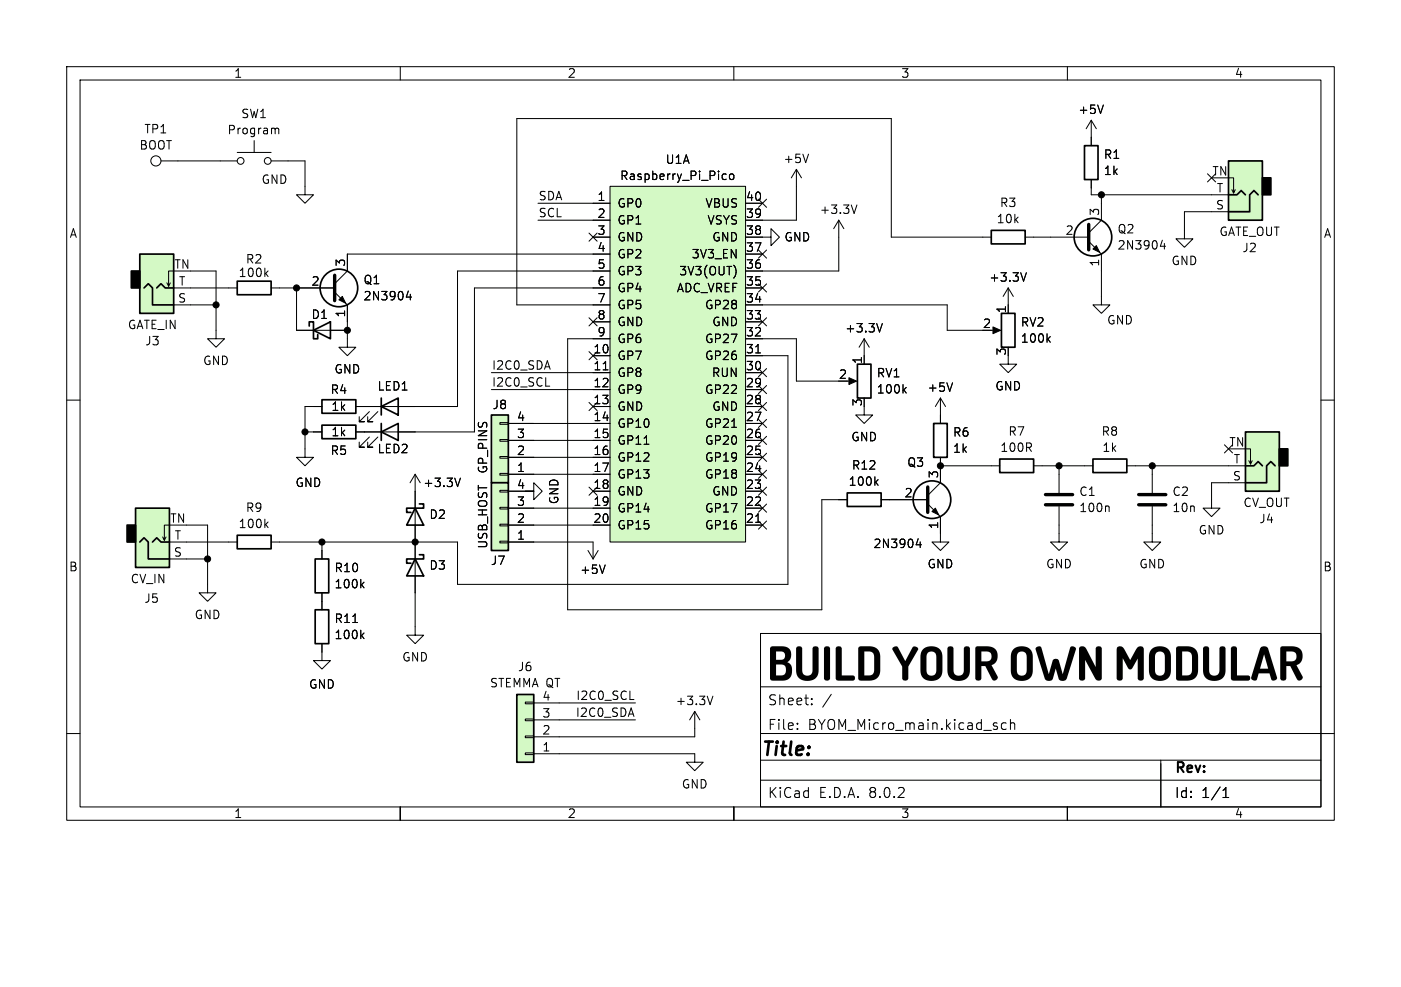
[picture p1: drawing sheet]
<svg xmlns="http://www.w3.org/2000/svg" width="210mm" height="148mm" viewBox="0 0 210 148" stroke-linecap="round" stroke-linejoin="round" font-family="sans-serif">
<g fill="none" stroke="#000" stroke-width=".15">
<path d="M10 10h190v113h-190zM12 12h186v109h-186zM60 10v2M110 10v2M160 10v2M10 60h2M141 59.7l-.8 1.3M141 59.7v3.8M141 59.7l.7 1.3M142.8 57.4l-.4 1.3M148.6 49.5h1M151.1 53.3v1.3h1.3l-1.3 1.3-1.2-1.3h1.2"/>
<path d="M151.1 45.7v1.3M157.1 50.8l.3 .5M157.4 50.5l-.5 .5M198 60h2M45.7 67.3v1.3h1.3l-1.3 1.3-1.3-1.3h1.3M141 68.6v1.3M148.6 69.9h1.3M154.9 69.9h1.3M114 95h84v26h-84zM141 80v1.3h1.2l-1.2 1.3-1.3-1.3h1.3M158.7 80v1.3h1.3l-1.3 1.3-1.2-1.3h1.2M10 110h2"/>
<path d="M114 110h86M114 117h84M114 114h84M114 103h84M119.5 109.2v.2M119.5 108.5v.1M121.7 105.5v.2M121.7 104.8v.1M124.6 104.1l-1.3 1.9M150.8 108.5l-.4-.1-.3 .3v.4l.1 .2h.6M151.5 108.5a.37 .37 0 0 1 .6 .1v.8M151.5 107.9v1.5"/>
<path d="M174 114v7v-6.5M183.3 119.6h.9M183.3 118.5l.4-.4 .1 1.5M60 121v2M110 121v2M160 121v2"/>
</g>
<g fill="#000">
<path d="M115.5 97l1.7-.1a1.29 1.29 0 0 1 1.4 .9 1.29 1.29 0 0 1-.6 1.5 1.5 1.5 0 0 1 .6 2l-.4 .5-.7 .3h-1.7l-.3-.1-.1-.2v-.5h1.7a.86 .86 0 0 0 .6-1.4l-.1-.1a1.95 1.95 0 0 0-1.3-.2v1.7h-.9v-2.4h1.7a.63 .63 0 0 0 .6-.6 .63 .63 0 0 0-.6-.6h-.8v1.2h-.9v-1.7zM128.8 97l1.5-.1a1.48 1.48 0 0 1 1.7 1.6v2a1.48 1.48 0 0 1-1.7 1.6l-1.5-.1-.2-.2v-.5h1a1.35 1.35 0 0 0 1.2-.2l.2-.5v-2.1a.7 .7 0 0 0-.7-.8h-.7v3.6h-1v-4.1zM138.3 97.4a1.83 1.83 0 0 1 2.9 .4l.1 .5v2.2a1.65 1.65 0 0 1-2.5 1.4 1.42 1.42 0 0 1-.8-1.4v-2h.9v2a.74 .74 0 0 0 .7 .8 .74 .74 0 0 0 .8-.8v-2a.74 .74 0 0 0-.8-.8 .74 .74 0 0 0-.7 .8h-.9l.1-.7zM146.3 97l1.6-.1a1.48 1.48 0 0 1 1.6 1.1 1.48 1.48 0 0 1-.9 1.7l1 1.8a.48 .48 0 0 1-.3 .5 .48 .48 0 0 1-.6-.2l-1-1.9h-.6v1.9a.5 .5 0 0 1-.4 .3 .5 .5 0 0 1-.5-.3v-2.6h.9a1.63 1.63 0 0 0 1.3-.2 .77 .77 0 0 0 .2-.8 .77 .77 0 0 0-.7-.5h-.8v1.5h-.9zM151.9 97.4a1.83 1.83 0 0 1 2.8 .4l.1 .5v2.2a1.65 1.65 0 0 1-2.5 1.4 1.42 1.42 0 0 1-.8-1.4v-2h.9v2a.74 .74 0 0 0 .8 .8 .74 .74 0 0 0 .7-.8v-2a.74 .74 0 0 0-.7-.8 .74 .74 0 0 0-.8 .8h-.9l.1-.7zM172.6 97.4a1.83 1.83 0 0 1 2.8 .4l.1 .5v2.2a1.65 1.65 0 0 1-2.5 1.4 1.42 1.42 0 0 1-.8-1.4v-2h.9v2a.74 .74 0 0 0 .8 .8 .74 .74 0 0 0 .7-.8v-2a.74 .74 0 0 0-.7-.8 .74 .74 0 0 0-.8 .8h-.9l.1-.7zM176.4 97l1.5-.1a1.48 1.48 0 0 1 1.7 1.6v2a1.48 1.48 0 0 1-1.7 1.6l-1.5-.1-.1-.2v-.5h.9a1.35 1.35 0 0 0 1.3-.2l.2-.5v-2.1a.71 .71 0 0 0-.8-.8h-.7v3.6h-.9v-4.1zM189 97l.5-.1 .5 .2 1.4 4.5a.5 .5 0 0 1-.3 .4 .5 .5 0 0 1-.5-.1l-.3-.9h-1.6l-.3 .9a.51 .51 0 0 1-.5 .1 .51 .51 0 0 1-.4-.4l.5-1.3h2.1l-.6-2.2-.6 2.2h-.9l.9-3.1zM192 97l1.6-.1a1.48 1.48 0 0 1 1.6 1.1 1.48 1.48 0 0 1-.9 1.7l1 1.8a.48 .48 0 0 1-.3 .5 .48 .48 0 0 1-.6-.2l-1-1.9h-.6v1.9a.5 .5 0 0 1-.4 .3 .5 .5 0 0 1-.5-.3v-2.6h.9a1.63 1.63 0 0 0 1.3-.2 .77 .77 0 0 0 .2-.8 .77 .77 0 0 0-.7-.5h-.8v1.5h-.9zM119.5 97h.5l.2 .2v3.3a.77 .77 0 0 0 .8 .8 .77 .77 0 0 0 .8-.8v-3.3a.51 .51 0 0 1 .5-.3 .51 .51 0 0 1 .4 .3v3.3a1.69 1.69 0 0 1-2.5 1.4 1.42 1.42 0 0 1-.9-1.4v-3.3zM123.6 97l.3-.1a.44 .44 0 0 1 .5 .3v4.6a.51 .51 0 0 1-.4 .3 .51 .51 0 0 1-.5-.3v-4.6zM125.4 97l.2-.1a.44 .44 0 0 1 .6 .3v4.1h1.7a.42 .42 0 0 1 .3 .4 .42 .42 0 0 1-.3 .4h-2.2l-.3-.1-.1-.2v-4.6z"/>
<path d="M133.8 97.1l.5-.2 .2 .1 1.2 2.1 1.1-2a.5 .5 0 0 1 .5-.1 .5 .5 0 0 1 .3 .4l-1.4 2.5v1.9a.51 .51 0 0 1-.5 .3 .51 .51 0 0 1-.5-.3v-1.9l-1.4-2.5zM142.1 97h.6l.2 .2v3.3a.77 .77 0 0 0 .8 .8 .77 .77 0 0 0 .8-.8v-3.3a.51 .51 0 0 1 .4-.3 .51 .51 0 0 1 .5 .3v3.3a1.69 1.69 0 0 1-2.6 1.4 1.42 1.42 0 0 1-.8-1.4v-3.3zM155.3 97.1l.2-.1a.43 .43 0 0 1 .6 .1l1.1 4 .6-2.1a.57 .57 0 0 1 .9 0l.6 2.1 1.1-4a.49 .49 0 0 1 .5-.2 .49 .49 0 0 1 .4 .5l-1.4 4.4a.75 .75 0 0 1-1.2 0l-.4-1.6-.5 1.6a.76 .76 0 0 1-1.2 0l-1.4-4.4zM161.9 97a.69 .69 0 0 1 1 .4l1.3 2.6v-2.8a.51 .51 0 0 1 .5-.3 .51 .51 0 0 1 .5 .3v4.6a.56 .56 0 0 1-1 0l-1.5-2.8v2.8a.51 .51 0 0 1-.5 .3 .51 .51 0 0 1-.5-.3v-4.6zM167.5 97a.69 .69 0 0 1 1.1 .4l.8 1.6 .9-1.6a.6 .6 0 0 1 .6-.5 .6 .6 0 0 1 .6 .5v4.4a.51 .51 0 0 1-.5 .3 .51 .51 0 0 1-.5-.3v-3l-.8 1.4a.35 .35 0 0 1-.6 0l-.8-1.5v3.1a.51 .51 0 0 1-.5 .3 .51 .51 0 0 1-.4-.3v-4.4zM180.5 97h.5l.2 .2v3.3a.77 .77 0 0 0 .8 .8 .77 .77 0 0 0 .8-.8v-3.3a.51 .51 0 0 1 .4-.3 .51 .51 0 0 1 .5 .3v3.3a1.69 1.69 0 0 1-2.5 1.4 1.42 1.42 0 0 1-.9-1.4v-3.3zM184.6 97l.3-.1a.44 .44 0 0 1 .5 .3v4.1h1.7a.42 .42 0 0 1 .3 .4 .42 .42 0 0 1-.3 .4h-2.2l-.3-.1-.1-.2v-4.6z"/>
</g>
<path d="M150.1 47h2v5.1h-2zM140 63.5h2v5.1h-2zM149.9 68.8h5v2.1h-5z" fill="none" stroke="#000" stroke-width=".25"/>
<path d="M148.8 49l1.2 .5-1.2 .5z" fill="#000" stroke="#000" stroke-width=".15"/>
<path d="M20.3 76.2h5.1v8.9h-5.1z" fill="#d4f9c5"/>
<path d="M19 78.7h1.3v2.6h-1.3z" fill="#000" stroke="#000" stroke-width=".25"/>
<g fill="none" stroke="#000" stroke-width=".15">
<path d="M41.2 19.4l.2-.2 .3 .1 .1 .8M163.6 18v3.8M163.6 18l-.8 1.3M163.6 18l.7 1.3M165.4 15.8l-.4 1.2M24.1 24.1h2.6M33 24.1h2.6M35.6 22.9h5M38.1 21.1v1.8M40.6 24.1h2.6M45.7 27.9v1.3h1.3l-1.3 1.3-1.3-1.3h1.3M52.1 38.1v2.5l-1.9 1.9"/>
<path d="M157.5 35.6h5.7M163.2 36.2l1.9 1.9v2.5M163.6 26.9v1.3M165.1 30.5v2.5l-1.9 1.9M174.2 36l-.3 .9h.8M174.5 36.5v.9M34.3 43.2h1.3M39.8 41l.4 .5M40.2 40.6l-.5 .5M40.6 43.2h1.3M44.4 43.2h5.8M50.2 43.8l1.9 1.9v2.6"/>
<path d="M61.2 43.6l-.3 .9h.8M61.5 44.1v.9M25.4 78.7h-.8v2.3l-.2-.5M39.8 78.6l.4 .5M40.2 78.3l-.5 .5M158.7 71.1v2.8M158.7 75.9v2.8M162.6 69.9h1.2M166.1 75.9l.2 .2v.6M168.9 69.9h1.3M172.7 71.1v2.8M172.7 75.9v2.8"/>
<path d="M181.6 74.9v1.3h-1.3l1.3 1.3 1.3-1.3h-1.3M24.9 80.5l-.3 .5M25.4 83.8h2.5M25.4 81.3h2.5M31.1 87.6v1.3h-1.3l1.3 1.3 1.3-1.3h-1.3M34.3 81.3h1.3M40.6 81.3h1.3M88.1 82.6l.8 1.2M88.9 81.3v2.5M89.7 82.6l-.8 1.2M90.7 84.7l-.4 1.3M172.7 80v1.3h1.3l-1.3 1.3-1.3-1.3h1.3"/>
<path d="M104.1 113v1.3h1.3l-1.3 1.3-1.2-1.3h1.2"/>
<circle cx="23.4" cy="24.1" r=".76"/>
<circle cx="36.1" cy="24.1" r=".51"/>
<circle cx="40.1" cy="24.1" r=".51"/>
</g>
<g fill="none" stroke="#000" stroke-width=".25">
<path d="M162.6 21.8h2v5.1h-2zM35.6 42.2h5v2h-5zM20.3 76.2h5.1v8.9h-5.1zM163.8 68.8h5.1v2.1h-5.1zM21 81.3l.6-.7 .6 .7v2.5h3.2M22.9 81.3l.6-.7 .6 .7h1.3M35.6 80.3h5v2h-5z"/>
<circle cx="163.8" cy="35.6" r="2.82"/>
<circle cx="50.8" cy="43.2" r="2.82"/>
</g>
<path d="M163.2 33.7v3.8M50.2 41.3v3.8M156.7 75.7h4.1M156.7 74.2h4.1M170.7 75.7h4.1M170.7 74.2h4.1" fill="none" stroke="#000" stroke-width=".51"/>
<path d="M163.8 37.3l.5-.5 .5 1zM50.8 45l.5-.5 .5 1z" fill="#000" stroke="#000" stroke-width=".15"/>
<path d="M73.7 62.2h2.5v10.2h-2.5z" fill="#d4f9c5"/>
<path d="M74.9 63.4h1.3v.2h-1.3zM74.9 65.9h1.3v.3h-1.3zM74.9 68.5h1.3v.2h-1.3zM74.9 71h1.3v.2h-1.3zM76.2 71.1h3.8M76.2 68.6h3.8M76.2 66h3.8M76.2 63.5h3.8" fill="none" stroke="#000" stroke-width=".15"/>
<path d="M73.7 62.2h2.5v10.2h-2.5z" fill="none" stroke="#000" stroke-width=".25"/>
<path d="M186.7 64.8h5.1v8.9h-5.1z" fill="#d4f9c5"/>
<path d="M191.8 67.3h1.2v2.6h-1.2z" fill="#000" stroke="#000" stroke-width=".25"/>
<path d="M184.1 72.4h2.6M184.1 69.9h2.6M186.7 67.3h.8v2.3l.2-.5M187.2 69.1l.3 .5" fill="none" stroke="#000" stroke-width=".15"/>
<path d="M186.7 64.8h5.1v8.9h-5.1zM186.7 69.9h1.3l.6-.7 .6 .7M191.1 69.9l-.6-.7-.6 .7v2.5h-3.2" fill="none" stroke="#000" stroke-width=".25"/>
<path d="M21 38.1h5v8.9h-5z" fill="#d4f9c5"/>
<path d="M19.7 40.6h1.3v2.6h-1.3z" fill="#000" stroke="#000" stroke-width=".25"/>
<path d="M177.5 34.5v1.3h-1.2l1.2 1.3 1.3-1.3h-1.3M25.5 42.4l-.2 .5M26 40.6h-.7v2.3l-.3-.5M26 45.7h2.6M26 43.2h2.6M62.2 94v1.3h1.3l-1.3 1.2-1.2-1.2h1.2M62.2 81.3v7.6M104.1 106.7l-.7 1.3M104.1 106.7v2.5M104.1 106.7l.8 1.3M106.9 104.4l-.5 1.3" fill="none" stroke="#000" stroke-width=".15"/>
<path d="M21 38.1h5v8.9h-5zM21.6 43.2l.6-.7 .7 .7v2.5h3.1M23.5 43.2l.6-.7 .7 .7h1.2M62.2 83.8l1.3 2.6h-2.5zM62.9 83.2h.6v.6h-2.5v.7h.6" fill="none" stroke="#000" stroke-width=".25"/>
<path d="M184.1 24.1h5.1v8.9h-5.1z" fill="#d4f9c5"/>
<path d="M189.2 26.7h1.3v2.5h-1.3z" fill="#000" stroke="#000" stroke-width=".25"/>
<path d="M181.6 31.8h2.5M181.6 29.2h2.5M184.1 26.7h.8v2.3l.3-.6M184.7 28.4l.2 .6M32.4 49.5v1.3h-1.3l1.3 1.3 1.3-1.3h-1.3M151.1 43.2l-.7 1.3M151.1 43.2v2.5M151.1 43.2l.8 1.3M153.9 40.9l-.5 1.3M165.1 44.5v1.2h1.3l-1.3 1.3-1.3-1.3h1.3" fill="none" stroke="#000" stroke-width=".15"/>
<path d="M184.1 24.1h5.1v8.9h-5.1zM184.1 29.2h1.3l.7-.6 .6 .6M188.6 29.2l-.6-.6-.7 .6v2.6h-3.2" fill="none" stroke="#000" stroke-width=".25"/>
<path d="M73.7 72.4h2.5v10.2h-2.5z" fill="#d4f9c5"/>
<path d="M147.3 35.6h1.3M153.7 35.6h1.2M74.9 73.5h1.3v.3h-1.3zM74.9 76.1h1.3v.2h-1.3zM74.9 78.6h1.3v.3h-1.3zM76.2 78.7h3.8M76.2 76.2h3.8M76.2 73.7h3.8M74.9 81.2h1.3v.2h-1.3zM76.2 81.3h3.8" fill="none" stroke="#000" stroke-width=".15"/>
<path d="M148.6 34.5h5.1v2.1h-5.1zM73.7 72.4h2.5v10.2h-2.5z" fill="none" stroke="#000" stroke-width=".25"/>
<path d="M77.5 104.1h2.5v10.2h-2.5z" fill="#d4f9c5"/>
<g fill="none" stroke="#000" stroke-width=".15">
<path d="M48.3 96.5v2.6h1.2l-1.2 1.2-1.3-1.2h1.3M48.3 82.6v1.2M48.3 88.9v2.5M52.9 93.3h.7M54.2 95.3l.4 .5M54.2 87.7l.4 .5M54.6 94.9l-.5 .5M54.6 87.3l-.5 .5M78.7 105.3h1.3v.2h-1.3zM78.7 107.8h1.3v.3h-1.3zM78.7 110.4h1.3v.2h-1.3zM78.7 112.9h1.3v.3h-1.3z"/>
<path d="M80 113h3.8M80 110.5h3.8M80 108h3.8M80 105.4h3.8"/>
</g>
<path d="M47.2 91.4h2.1v5.1h-2.1zM47.2 83.8h2.1v5.1h-2.1zM77.5 104.1h2.5v10.2h-2.5z" fill="none" stroke="#000" stroke-width=".25"/>
<path d="M91.4 27.9h20.4v53.4h-20.4z" fill="#d4f9c5"/>
<g fill="none" stroke="#000" stroke-width=".15">
<path d="M165.4 15.8l-.4 1.2M26.7 24.1h6.3M43.2 24.1h2.5v3.8M80.6 30.5h10.8M80.6 33h10.8M88.3 35l1.2 1.2M88.9 35.6h2.5M89.5 35l-1.2 1.2M91.4 27.9h20.4v53.4h-20.4zM91.4 38.1h-39.3v2.5M108.5 26.1h.4M108.9 26.9h-.4"/>
<path d="M109.5 26.1h.3l.2 .2v.4l-.2 .2h-.3l-.2-.2v-.4zM111.8 35.6h3.8v-1.3l1.2 1.3-1.2 1.2v-1.2M111.8 30.5h2.5M111.8 38.1h2.5M113.7 37.5l1.2 1.2M113.7 29.9l1.2 1.2M114.9 37.5l-1.2 1.2M114.9 29.9l-1.2 1.2M119.4 25.4v7.6h-7.6M119.4 25.4l-.8 1.3M119.4 25.4l.7 1.3M121.2 23.1l-.4 1.3"/>
<path d="M125.7 33v7.6h-13.9M125.7 33l-.7 1.3M125.7 33l.8 1.3M128.5 30.7l-.5 1.3M147.3 35.6h-13.7v-17.8h-56.1v27.9h13.9M154.9 35.6h2.6M163.6 20.6v1.2M163.6 26.9v2.3h18M165.1 29.2v1.3M181 26.1l1.2 1.2M181.6 31.8h-4.1v2.7M182.2 26.1l-1.2 1.2"/>
<path d="M28.6 45.7h3.8M28.6 43.2h5.7M28.6 40.6h3.8v8.9M41.9 43.2h8.3M44.4 43.2v6.3h7.7M52.1 45.7v6.4h1.2l-1.2 1.2-1.3-1.2h1.3M61.2 43.6l-.3 .9h.8M61.5 44.1v.9M73.7 55.9h17.7M73.7 58.4h17.7M81.8 57.9h.6M88.3 52.7l1.2 1.2"/>
<path d="M88.3 47.7l1.2 1.2M88.9 53.3h2.5M88.9 48.3h2.5M89.5 52.7l-1.2 1.2M89.5 47.7l-1.2 1.2M90.4 55.5h.7M91.4 40.6h-22.8v20.4h-15.3M91.4 50.8h-6.3v40.6h38.1v-16.5h3.8M91.4 43.2h-20.3v21.6h-17.8M110.2 40.1l.1 .5-.1 .7M111.8 53.3h6.3v34.3h-49.5v-6.3h-26.7M111.8 55.9h2.5"/>
<path d="M111.8 58.4h2.5M111.8 50.8h7.6v6.4h6.3M111.8 48.3h2.5M111.8 45.7h30.2v3.8h5.3M111.8 43.2h2.5M113.3 52.9h.7M113.7 42.6l1.2 1.2M113.7 47.7l1.2 1.2M113.7 57.8l1.2 1.2M113.7 55.3l1.2 1.2M114.9 42.6l-1.2 1.2M114.9 47.7l-1.2 1.2"/>
<path d="M114.9 57.8l-1.2 1.2M114.9 55.3l-1.2 1.2M127 57.2h1M129.5 50.8v3.8M129.5 50.8l-.7 1.3M129.5 50.8l.8 1.3M132.3 48.5l-.5 1.3M135.5 58.5l.3 .4M135.8 58.1l-.4 .5M142.8 57.4l-.4 1.3M151.1 45.7v1.3M153.9 40.9l-.5 1.3"/>
<path d="M157.1 50.8l.3 .5M157.4 50.5l-.5 .5M165.1 40.6v3.9M27.9 78.7h3.2v8.9M45.7 64.8h2.6M48.3 61h-2.6v6.3M55.4 61.7l-1.6 1.5h.8h-.8v-.7M55.4 65.5l-1.6 1.6h.8h-.8v-.8M56.6 61.7l-1.5 1.5h.8h-.8v-.7M56.6 65.5l-1.5 1.6h.8h-.8v-.8M62.2 71.1l-.7 1.3M62.2 71.1v12.7"/>
<path d="M62.2 71.1l.8 1.3M69 71.7l-.4 1.3M76.2 73.7h3.8v1.2l1.3-1.2-1.3-1.3v1.3h-1.3M76.2 63.5h15.2M76.2 66h15.2M76.2 68.6h15.2M76.2 71.1h15.2M76.2 76.2h15.2M76.2 78.7h15.2M88.3 73.1l1.2 1.2M88.3 60.4l1.2 1.2M88.9 61h2.5"/>
<path d="M88.9 73.7h2.5M89.5 73.1l-1.2 1.2M89.5 60.4l-1.2 1.2M96.5 66.6h.8M109.7 64.1h.7M111.8 61h2.5M111.8 63.5h2.5M111.8 66h2.5M111.8 68.6h2.5M111.8 71.1h2.5M111.8 73.7h2.5M111.8 76.2h2.5"/>
<path d="M111.8 78.7h2.5M113.3 78.3h.7M113.7 68l1.2 1.2M113.7 75.6l1.2 1.2M113.7 73.1l1.2 1.2M113.7 70.5l1.2 1.2M113.7 62.9l1.2 1.2M113.7 65.4l1.2 1.2M113.7 60.4l1.2 1.2M113.7 78.1l1.2 1.2M114.9 68l-1.2 1.2M114.9 75.6l-1.2 1.2"/>
<path d="M114.9 73.1l-1.2 1.2M114.9 70.5l-1.2 1.2M114.9 62.9l-1.2 1.2M114.9 65.4l-1.2 1.2M114.9 60.4l-1.2 1.2M114.9 78.1l-1.2 1.2M129.5 61v1.2h1.3l-1.3 1.3-1.2-1.3h1.2M131.3 72.3l.3 .5M131.6 71.9l-.5 .5M132.1 74.9h7M139.1 75.6l1.9 1.9v2.5M141 68.6v3.8l-1.9 1.9"/>
<path d="M141 62.2v1.3M141 69.9h7.6M156.2 69.9h6.4M158.7 69.9v1.2M158.7 78.7v1.3M170.2 69.9h13.9M172.7 69.9v1.2M172.7 78.7v1.3M183.5 66.7l1.3 1.2M184.1 72.4h-2.5v2.5M184.8 66.7l-1.3 1.2M27.9 81.3h6.4"/>
<path d="M27.9 83.8h3.2M48.3 81.3v2.5M48.3 88.9v2.5M48.3 96.5v1.3M52.9 93.3h.7M54.2 95.3l.4 .5M54.2 87.7l.4 .5M54.6 94.9l-.5 .5M54.6 87.3l-.5 .5M62.2 86.4v7.6M76.2 81.3h12.7M90.7 84.7l-.4 1.3"/>
<path d="M137.6 80.8l-.3 .9h.8M137.9 81.3v.8M83.8 108h11.4M83.8 105.4h11.4M83.8 113h20.3M94.4 104.9h.6M104.1 109.2v1.3h-20.3"/>
</g>
<g fill="none" stroke="#000" stroke-width=".25">
<path d="M46.4 48.9v-.6h.6v2.5h.6v-.6M47 49.5l2.5-1.2v2.5zM48.3 59.9h5v2.1h-5zM57.1 59.7v2.5M128.5 54.6h2.1v5.1h-2.1zM48.3 63.8h5v2h-5zM57.1 61l2.6-1.3v2.5zM57.1 64.8l2.6-1.3v2.5zM57.1 63.5v2.5M62.2 76.2l1.3 2.5h-2.5zM62.9 75.6h.6v.6h-2.5v.6h.6M127 73.9h5.1v2h-5.1z"/>
<circle cx="139.7" cy="74.9" r="2.82"/>
</g>
<path d="M139.1 73v3.8" fill="none" stroke="#000" stroke-width=".51"/>
<g fill="#000" stroke="#000" stroke-width=".15">
<path d="M127.3 56.6l1.1 .6-1.1 .5zM139.7 76.7l.5-.5 .5 1z"/>
<circle cx="165.1" cy="29.2" r=".46"/>
<circle cx="32.4" cy="45.7" r=".46"/>
<circle cx="44.4" cy="43.2" r=".46"/>
<circle cx="52.1" cy="49.5" r=".46"/>
<circle cx="45.7" cy="64.8" r=".46"/>
<circle cx="141" cy="69.9" r=".46"/>
<circle cx="158.7" cy="69.9" r=".46"/>
<circle cx="172.7" cy="69.9" r=".46"/>
<circle cx="31.1" cy="83.8" r=".46"/>
<circle cx="48.3" cy="81.3" r=".46"/>
<circle cx="62.2" cy="81.3" r=".46"/>
</g>
<text font-size="2.8" x="114" y="113.9">Title:</text>
<g font-size="2.1">
<text x="115" y="106">Sheet:</text>
<text x="115" y="109.7">File:</text>
<text x="121.1" y="109.7">BYOM_Micro_main.kicad_sch</text>
<text x="115" y="119.9">KiCad</text>
<text x="122.7" y="119.9">E.D.A.</text>
<text x="130.3" y="119.9">8.0.2</text>
<text x="176" y="116.3">Rev:</text>
<text x="176" y="119.9">Id:</text>
<text x="180.1" y="119.9">1/1</text>
</g>
<g font-size="1.8">
<text x="35" y="11.9">1</text>
<text x="85" y="11.9">2</text>
<text x="135" y="11.9">3</text>
<text x="185" y="11.9">4</text>
<text x="36.1" y="17.9">SW1</text>
<text x="161.5" y="17.3">+5V</text>
<text x="20.8" y="22.6">BOOT</text>
<text x="21.5" y="20.2">TP1</text>
<text x="34" y="20.4">Program</text>
<text x="39.1" y="27.8">GND</text>
<text x="92.9" y="27.2">Raspberry_Pi_Pico</text>
<text x="99.7" y="24.8">U1A</text>
<text x="117.3" y="24.7">+5V</text>
<text x="165.4" y="24">R1</text>
<text x="165.4" y="26.5">1k</text>
<text x="181.6" y="26.4">TN</text>
<text x="182.3" y="29">T</text>
<text x="10.3" y="35.9">A</text>
<text x="80.6" y="32.7">SCL</text>
<text x="80.6" y="30.1">SDA</text>
<text x="89.5" y="30.2">1</text>
<text x="89.5" y="32.8">2</text>
<text x="89.5" y="35.3">3</text>
<text x="92.5" y="31.3">GP0</text>
<text x="92.5" y="33.9">GP1</text>
<text x="105.6" y="31.3">VBUS</text>
<text x="105.9" y="33.9">VSYS</text>
<text x="111.7" y="35.3">38</text>
<text x="111.7" y="32.8">39</text>
<text x="111.7" y="30.2">40</text>
<text x="122.8" y="32.3">+3.3V</text>
<text x="149.3" y="33.7">10k</text>
<text x="149.8" y="31.3">R3</text>
<text x="159.6" y="35.3">2</text>
<text x="164.8" y="32.5" transform="rotate(-90 164.8 32.5)">3</text>
<text x="167.4" y="35.2">Q2</text>
<text x="182.2" y="31.5">S</text>
<text x="182.7" y="35.6">GATE_OUT</text>
<text x="198.4" y="35.9">A</text>
<text x="26.1" y="40.4">TN</text>
<text x="35.7" y="41.8">100k</text>
<text x="36.8" y="39.7">R2</text>
<text x="51.8" y="40.1" transform="rotate(-90 51.8 40.1)">3</text>
<text x="89.5" y="37.8">4</text>
<text x="89.5" y="40.4">5</text>
<text x="92.5" y="36.4">GND</text>
<text x="92.5" y="39">GP2</text>
<text x="92.5" y="41.5">GP3</text>
<text x="101.7" y="41.5">3V3(OUT)</text>
<text x="103.6" y="39">3V3_EN</text>
<text x="106.7" y="36.4">GND</text>
<text x="111.7" y="40.4">36</text>
<text x="111.7" y="37.8">37</text>
<text x="117.5" y="36.4">GND</text>
<text x="164.8" y="40.1" transform="rotate(-90 164.8 40.1)">1</text>
<text x="167.4" y="37.6">2N3904</text>
<text x="175.5" y="40">GND</text>
<text x="186.1" y="38">J2</text>
<text x="26.6" y="45.5">S</text>
<text x="26.7" y="42.9">T</text>
<text x="46.6" y="42.9">2</text>
<text x="51.8" y="47.7" transform="rotate(-90 51.8 47.7)">1</text>
<text x="54.4" y="42.8">Q1</text>
<text x="54.4" y="45.3">2N3904</text>
<text x="89.5" y="42.9">6</text>
<text x="89.5" y="45.5">7</text>
<text x="92.5" y="44">GP4</text>
<text x="92.5" y="46.6">GP5</text>
<text x="101.3" y="44">ADC_VREF</text>
<text x="105.6" y="46.6">GP28</text>
<text x="111.7" y="45.5">34</text>
<text x="111.7" y="42.9">35</text>
<text x="148.2" y="42.5">+3.3V</text>
<text x="150.9" y="47.1" transform="rotate(-90 150.9 47.1)">1</text>
<text x="19.1" y="49.6">GATE_IN</text>
<text x="21.7" y="52">J3</text>
<text x="46.6" y="48">D1</text>
<text x="88.9" y="53.1">10</text>
<text x="89.5" y="48">8</text>
<text x="89.5" y="50.5">9</text>
<text x="92.5" y="49.1">GND</text>
<text x="92.5" y="51.7">GP6</text>
<text x="105.6" y="51.7">GP27</text>
<text x="106.7" y="49.1">GND</text>
<text x="111.7" y="53.1">31</text>
<text x="111.7" y="50.5">32</text>
<text x="111.7" y="48">33</text>
<text x="126.6" y="50.1">+3.3V</text>
<text x="147.2" y="49.3">2</text>
<text x="150.9" y="53.4" transform="rotate(-90 150.9 53.4)">3</text>
<text x="152.9" y="49.2">RV2</text>
<text x="152.9" y="51.6">100k</text>
<text x="165.9" y="48.9">GND</text>
<text x="30.3" y="55">GND</text>
<text x="49.5" y="59.3">R4</text>
<text x="50" y="56.2">GND</text>
<text x="56.5" y="58.8">LED1</text>
<text x="73.7" y="58.1">I2C0_SCL</text>
<text x="73.7" y="55.5">I2C0_SDA</text>
<text x="88.9" y="55.6">11</text>
<text x="88.9" y="58.2">12</text>
<text x="92.5" y="54.2">GP7</text>
<text x="92.5" y="56.7">GP8</text>
<text x="92.5" y="59.3">GP9</text>
<text x="105.6" y="59.3">GP22</text>
<text x="105.6" y="54.2">GP26</text>
<text x="106.6" y="56.7">RUN</text>
<text x="111.7" y="58.2">29</text>
<text x="111.7" y="55.6">30</text>
<text x="125.7" y="56.9">2</text>
<text x="129.3" y="54.7" transform="rotate(-90 129.3 54.7)">1</text>
<text x="131.3" y="56.8">RV1</text>
<text x="131.3" y="59.2">100k</text>
<text x="138.9" y="59">+5V</text>
<text x="149.1" y="58.8">GND</text>
<text x="49.6" y="61.8">1k</text>
<text x="49.6" y="65.6">1k</text>
<text x="73.7" y="61.6">J8</text>
<text x="77.4" y="65.8">3</text>
<text x="77.4" y="63.2">4</text>
<text x="88.9" y="60.7">13</text>
<text x="88.9" y="63.2">14</text>
<text x="88.9" y="65.8">15</text>
<text x="92.5" y="61.8">GND</text>
<text x="92.5" y="64.4">GP10</text>
<text x="105.6" y="64.4">GP21</text>
<text x="106.7" y="61.8">GND</text>
<text x="111.7" y="65.8">26</text>
<text x="111.7" y="63.2">27</text>
<text x="111.7" y="60.7">28</text>
<text x="129.3" y="61" transform="rotate(-90 129.3 61)">3</text>
<text x="142.8" y="65.7">R6</text>
<text x="151.1" y="65.6">R7</text>
<text x="165" y="65.6">R8</text>
<text x="49.5" y="68.4">R5</text>
<text x="56.5" y="68.2">LED2</text>
<text x="73.3" y="71.1" transform="rotate(-90 73.3 71.1)">GP_PINS</text>
<text x="77.4" y="70.9">1</text>
<text x="77.4" y="68.3">2</text>
<text x="88.9" y="68.3">16</text>
<text x="88.9" y="70.9">17</text>
<text x="92.5" y="66.9">GP11</text>
<text x="92.5" y="69.4">GP12</text>
<text x="92.5" y="72">GP13</text>
<text x="105.6" y="72">GP18</text>
<text x="105.6" y="69.4">GP19</text>
<text x="105.6" y="66.9">GP20</text>
<text x="111.7" y="70.9">24</text>
<text x="111.7" y="68.3">25</text>
<text x="127.5" y="66.4">GND</text>
<text x="127.6" y="70.6">R12</text>
<text x="135.9" y="70.2">Q3</text>
<text x="140.7" y="71.8" transform="rotate(-90 140.7 71.8)">3</text>
<text x="142.8" y="68.1">1k</text>
<text x="149.8" y="68">100R</text>
<text x="165.1" y="68">1k</text>
<text x="184.2" y="67.1">TN</text>
<text x="184.8" y="69.6">T</text>
<text x="36.8" y="77">R9</text>
<text x="44.2" y="73.2">GND</text>
<text x="63.3" y="73.3">+3.3V</text>
<text x="77.4" y="75.9">3</text>
<text x="77.4" y="73.4">4</text>
<text x="83.9" y="75.7" transform="rotate(-90 83.9 75.7)">GND</text>
<text x="88.9" y="73.4">18</text>
<text x="88.9" y="75.9">19</text>
<text x="92.5" y="74.5">GND</text>
<text x="92.5" y="77.1">GP14</text>
<text x="105.6" y="77.1">GP17</text>
<text x="106.7" y="74.5">GND</text>
<text x="111.7" y="75.9">22</text>
<text x="111.7" y="73.4">23</text>
<text x="127.1" y="73.1">100k</text>
<text x="135.5" y="74.7">2</text>
<text x="161.7" y="74.6">C1</text>
<text x="161.7" y="77">100n</text>
<text x="175.7" y="74.6">C2</text>
<text x="175.7" y="77">10n</text>
<text x="184.7" y="72.1">S</text>
<text x="186.3" y="76.2">CV_OUT</text>
<text x="25.4" y="78.5">TN</text>
<text x="26" y="83.6">S</text>
<text x="26.1" y="81">T</text>
<text x="35.7" y="79.4">100k</text>
<text x="64.3" y="78">D2</text>
<text x="73.3" y="82.4" transform="rotate(-90 73.3 82.4)">USB_HOST</text>
<text x="77.4" y="81">1</text>
<text x="77.4" y="78.5">2</text>
<text x="88.9" y="78.5">20</text>
<text x="92.5" y="79.6">GP15</text>
<text x="105.6" y="79.6">GP16</text>
<text x="111.7" y="78.5">21</text>
<text x="130.8" y="82.4">2N3904</text>
<text x="140.7" y="79.4" transform="rotate(-90 140.7 79.4)">1</text>
<text x="179.6" y="80.4">GND</text>
<text x="188.7" y="78.7">J4</text>
<text x="10.3" y="85.9">B</text>
<text x="19.5" y="87.7">CV_IN</text>
<text x="50" y="86">R10</text>
<text x="50" y="88.4">100k</text>
<text x="64.3" y="85.6">D3</text>
<text x="73.5" y="84.9">J7</text>
<text x="86.9" y="86.3">+5V</text>
<text x="138.9" y="85.4">GND</text>
<text x="156.7" y="85.4">GND</text>
<text x="170.7" y="85.4">GND</text>
<text x="198.3" y="85.9">B</text>
<text x="21.5" y="90.6">J5</text>
<text x="29.1" y="93.1">GND</text>
<text x="50" y="93.6">R11</text>
<text x="50" y="96.1">100k</text>
<text x="60.2" y="99.4">GND</text>
<text x="77.5" y="100.9">J6</text>
<text x="46.2" y="103.5">GND</text>
<text x="73.3" y="103.3">STEMMA QT</text>
<text x="81.2" y="107.7">3</text>
<text x="81.2" y="105.2">4</text>
<text x="86.2" y="107.6">I2C0_SDA</text>
<text x="86.3" y="105.1">I2C0_SCL</text>
<text x="101.2" y="106">+3.3V</text>
<text x="81.2" y="112.8">1</text>
<text x="81.2" y="110.2">2</text>
<text x="102.1" y="118.5">GND</text>
<text x="35" y="122.9">1</text>
<text x="85" y="122.9">2</text>
<text x="135" y="122.9">3</text>
<text x="185" y="122.9">4</text>
</g>
</svg>
